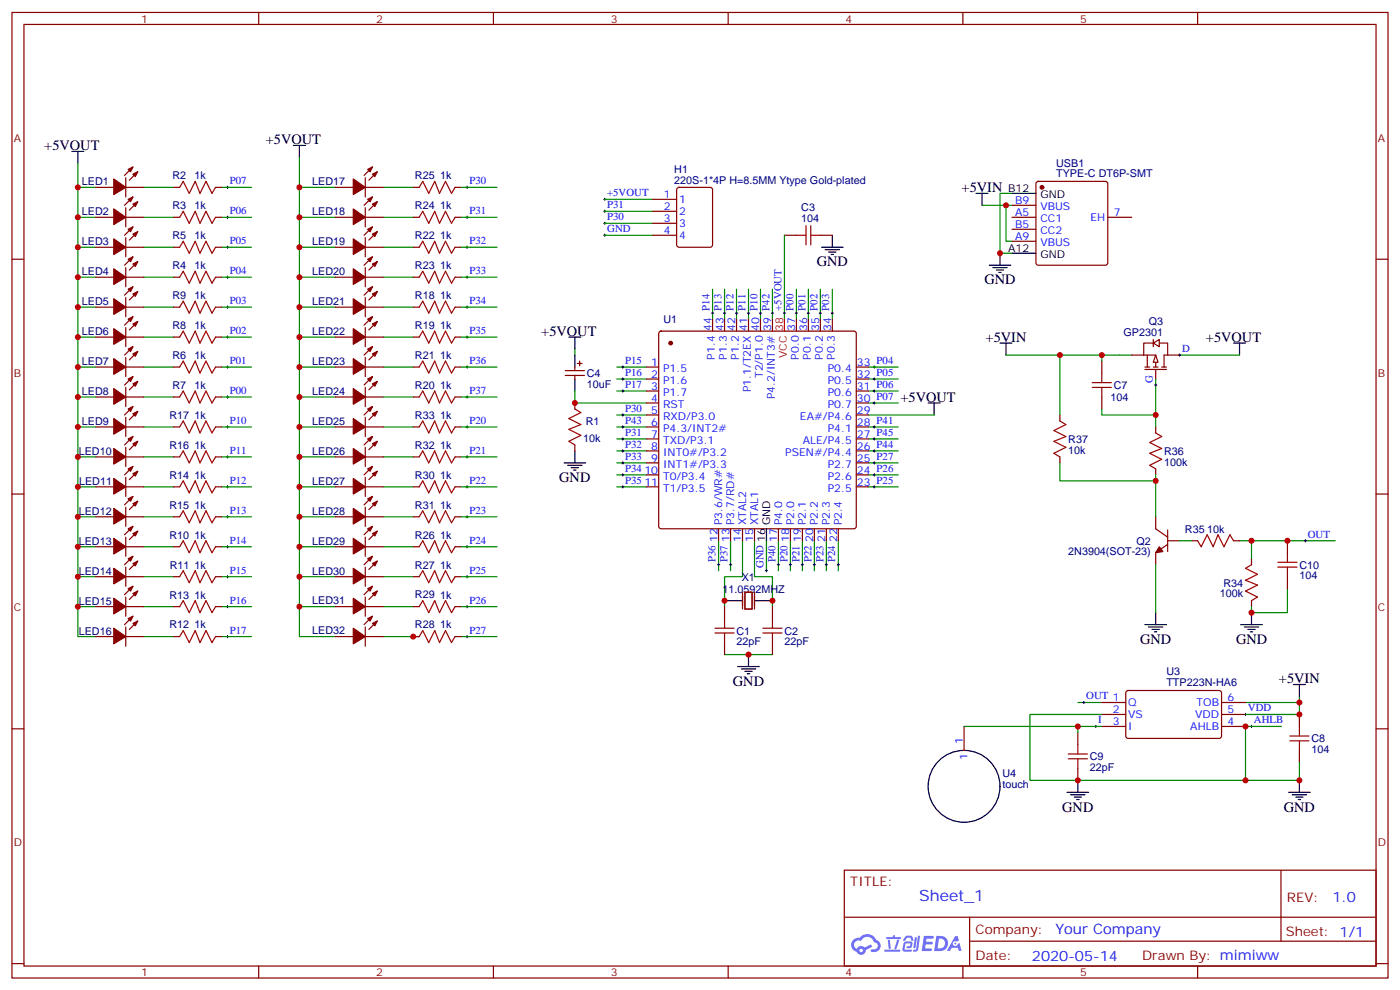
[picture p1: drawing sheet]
<svg xmlns="http://www.w3.org/2000/svg" width="412mm" height="292mm" viewBox="0 0 412 292" stroke-linecap="round" stroke-linejoin="round" font-family="sans-serif">
<g fill="none" stroke="#870000" stroke-width=".35">
<path d="M3.5 3.7h405.4v284.3h-405.4zM7.1 7.2h398.2v277.3h-398.2zM76.2 3.7v3.5M145.3 3.7v3.5M214.5 3.7v3.5M283.6 3.7v3.5M352.8 3.7v3.5M3.5 76.3h3.6M405.3 76.3h3.6M3.5 145.5h3.6M405.3 145.5h3.6M3.5 214.6h3.6"/>
<path d="M405.3 214.6h3.6M248.7 256.3h156.6v28.2h-156.6zM377.3 256.3v20.9M248.7 270.1h156.5M285.6 277.2h119.6M285.6 270.1v14.1M3.5 283.8h3.6M76.2 284.5v3.5M145.3 284.5v3.5M214.5 284.5v3.5M283.6 284.5v3.5M352.8 284.5v3.5"/>
<path d="M405.3 283.8h3.6"/>
</g>
<g fill="#5487ff">
<path d="M272.1 275.6h2.6l.3 .2-.1 .5-2 .1-.1 .9h1.6l.4 .4-.4 .4h-1.7l-.2 1.2h1.8l.3 .4-.2 .3-2.9 .1z"/>
<path d="M281.4 275.6h.7l.4 1.4-.7 .3a.74 .74 0 0 0-1.1 .3 .74 .74 0 0 0 .5 1 .74 .74 0 0 0 .9-.6l.5-.3 .7 2.3h-.9l-.2-.9h-1.9l-.5 .9h-.9z"/>
<path d="M269.5 276h.6l-.4 3a.31 .31 0 0 1-.3 .2 .31 .31 0 0 1-.3-.3z"/>
<path d="M270.4 275.6h.6l-.5 3.9a.89 .89 0 0 1-.7 .7 .89 .89 0 0 1-.9-.3l1-.4z"/>
<path d="M266.8 275.7l.6-.2 1.2 .1 .5 1.3-.6 .2-.4-1-1 .2a.95 .95 0 0 1-1 .8l-.1-.2z"/>
<path d="M266.4 277.4l1.8-.2a1.04 1.04 0 0 1 .6 1.1 1.04 1.04 0 0 1-.8 .9h-.7a.29 .29 0 0 1-.3-.3 .29 .29 0 0 1 .3-.3h.7l.2-.8-1.4 .1-.4 1.7 1.9 .1a.29 .29 0 0 1 .3 .3 .29 .29 0 0 1-.3 .2h-2l-.4-.3 .2-2z"/>
<path d="M260.5 279.7h4.4a.3 .3 0 0 1 .3 .3 .3 .3 0 0 1-.3 .2h-4.3z"/>
<path d="M264.3 276.7h.6l-.5 1.7a1.02 1.02 0 0 1-.7 1.1l-.2-.2z"/>
<path d="M261.5 276.8h.6l.3 2.4-.3 .3-.3-.2z"/>
<path d="M261.1 275.9h1.9l.2-.5h.5l-.1 .5h1.5a.29 .29 0 0 1 .3 .4 .29 .29 0 0 1-.3 .2h-3.9z"/>
<path d="M275.8 275.6l-.6 4.5h1.4a2.27 2.27 0 0 0 2.7-2.3 2.27 2.27 0 0 0-2.7-2.2zM276.6 276.4a1.5 1.5 0 0 1 1.8 1.5 1.5 1.5 0 0 1-1.9 1.4h-.3z"/>
<path d="M251.4 276.7a2.09 2.09 0 0 0 1 3.6 1.37 1.37 0 0 0 1.5 .9 1.37 1.37 0 0 0 1.1-1.4l2-1-.5-.7-1.8 .9a1.4 1.4 0 0 0-2.3 .4 1.32 1.32 0 0 1-.6-1.8 1.32 1.32 0 0 1 1.9-.5 2.02 2.02 0 0 1 2-1.2 2.02 2.02 0 0 1 1.8 1.6 1.09 1.09 0 0 1 1.1 1.4 1.09 1.09 0 0 1-1.6 .6 .41 .41 0 0 0-.5 .4 .41 .41 0 0 0 .4 .5 1.89 1.89 0 0 0 2.4-1.2 1.89 1.89 0 0 0-1.2-2.4 2.98 2.98 0 0 0-5-.7l-1 .2zM253.2 279.9a.52 .52 0 0 1 1 0 .52 .52 0 0 1-1 0z"/>
<circle cx="281.4" cy="277.9" r=".28"/>
</g>
<g fill="none" stroke="#008700" stroke-width=".35">
<path d="M298.1 56.9h-3.5v17.7h3.5M289.3 60.5h8.8M296.3 60.5v10.5h1.8M169.3 102.8v1.8M296.3 104.6h37.1M312.2 104.6v17.6M324.6 104.6v1.7M340.4 111.6v14.1M347.5 104.6h17.6M312.2 136.3v5.3h28.2v-1.8M324.6 120.4v1.8h15.8M340.4 141.6v10.6"/>
<path d="M347.5 159.2h3.5M365.1 159.2h28.2M368.7 159.2v5.3M340.4 166.3v14.1M379.2 173.4v7h-10.5v-1.8M317.5 206.9h7.1M366.9 206.9h1.8M382.8 205.1v1.8"/>
</g>
<path d="M177.8 58.7h.7M178.2 58.3v.8M384.2 159.2h.7M384.5 158.9v.7M366.5 210.4h.7M366.9 210v.7" fill="none" stroke="#000" stroke-width=".29"/>
<g fill="none" stroke="#000" stroke-width=".35">
<path d="M21.2 44.6h3.5M22.9 44.6v3.5M86.4 42.8h3.6M88.2 42.8v3.6M287.5 56.9h3.5M289.3 56.9v3.6M298.1 56.9h7.1M242 72.8h6.4M243.1 73.5h4.2M244.1 74.2h2.1M244.8 74.9h.7M245.2 69.3v3.5"/>
<path d="M291.4 78.1h6.3M292.5 78.8h4.2M293.5 79.5h2.1M294.6 74.6v3.5M298.1 74.6h7.1M167.6 99.3h3.5M169.3 99.3v3.5M294.2 80.2h.7M169.3 104.6v3.5M169.3 111.6v3.5M273.4 118.7h3.5M275.2 118.7v3.5"/>
<path d="M294.6 101h3.5M296.3 101v3.6M363.4 101h3.5M365.1 101v3.6M337.3 183.9h6.3M338.3 184.6h4.2M339.4 185.3h2.1M340.1 186.1h.7M340.4 180.4v3.5M365.5 183.9h6.3M366.5 184.6h4.3M367.6 185.3h2.1"/>
<path d="M368.3 186.1h.7M368.7 180.4v3.5M381 201.6h3.5M382.8 201.6v3.5"/>
</g>
<path d="M234.6 69.3h2.8M237.4 66.5v5.6M238.8 66.5v5.6M238.8 69.3h2.9M321.7 114.1h5.7M321.7 112.7h5.7M324.6 109.9v2.8M324.6 114.1v2.8M312.2 124l1.8 1-3.6 1.8 3.6 1.8-3.6 1.4 3.6 1.7-3.6 1.8 1.8 1M340.4 127.5l1.8 1.1-3.5 1.7 3.5 1.8-3.5 1.4 3.5 1.8-3.5 1.7 1.7 1.1M352.8 159.2l1 1.8 1.8-3.5 1.8 3.5 1.4-3.5 1.7 3.5 1.8-3.5 1.1 1.7M368.7 166.3l-1.8 1.1 3.5 1.7-3.5 1.8 3.5 1.4-3.5 1.8 3.5 1.7-1.7 1.1" fill="none" stroke="#a10000" stroke-width=".35"/>
<g fill="none" stroke="#870000" stroke-width=".35">
<path d="M305.4 53.6l.5-.2h19.7l.5 .2 .2 .5v23.3l-.2 .5-.5 .2h-19.7l-.5-.2-.2-.5v-23.3zM231.1 69.3h3.5M241.7 69.3h3.5M298.1 60.5h7.1M298.1 67.5h7.1M298.1 64h7.1M298.1 71h7.1M326.3 64h7.1M339.7 100v2.1M166.5 109.1h5.7M166.5 110.6h5.7M169.3 108.1v1"/>
<path d="M169.3 110.6v1M170 107h1.4M170.7 106.3v1.4M324.6 106.3v3.6M324.6 116.9v3.5M333.4 104.6h3.5M336.9 104.6h3.5v3.5M337.3 108.1h1.4M337.3 108.8h6.3M338 104.6v3.5M339.7 101l1.8-1v2.1zM339.7 101h-2.8v3.6"/>
<path d="M339.7 108.1h1.4M340.4 108.8v2.8M341.5 101h2.5v3.6h-1.1v3.5M342.2 108.1h1.4M344 104.6h3.5M312.2 122.2v1.8M312.2 134.5v1.8M340.4 125.7v1.8M340.4 138.1v1.7M340.4 152.2v3.5l3.6 2.5M344 159.2h3.5M344 156.1v6.3"/>
<path d="M351 159.2h1.8M363.4 159.2h1.7M344 160.3l-3.6 2.5v3.5M368.7 164.5v1.8M368.7 176.9v1.7"/>
</g>
<g fill="#870000" stroke="#870000" stroke-width=".35">
<path d="M341.5 161l1 1.4-2.1 .4z"/>
<circle cx="306.9" cy="55.2" r=".53"/>
</g>
<path d="M340.4 104.6l.7 2.1h-1.4z" fill="#fff" stroke="#870000" stroke-width=".35"/>
<g fill="none" stroke="#000" stroke-width=".29">
<path d="M66.7 55.2h.7M67 54.8v.7M137.2 55.2h.7M137.6 54.8v.7M66.7 72.8h.7M66.7 64h.7M67 63.6v.7M67 72.5v.7M137.2 72.8h.7M137.2 64h.7M137.6 63.6v.7M137.6 72.5v.7"/>
<path d="M177.8 65.8h.7M177.8 62.2h.7M177.8 69.3h.7M178.2 61.9v.7M178.2 65.4v.7M178.2 68.9v.7M66.7 99.3h.7M66.7 90.5h.7M66.7 81.6h.7M67 81.3v.7M67 90.1v.7M67 98.9v.7"/>
<path d="M137.2 99.3h.7M137.2 90.5h.7M137.2 81.6h.7M137.6 81.3v.7M137.6 90.1v.7M137.6 98.9v.7M209.5 92.2h.8M209.9 91.9v.7M213.1 92.2h.7M213.4 91.9v.7M216.6 92.2h.7M217 91.9v.7"/>
<path d="M220.1 92.2h.7M220.5 91.9v.7M223.7 92.2h.7M224 91.9v.7M227.2 92.2h.7M227.5 91.9v.7M230.7 92.2h.7M231.1 91.9v.7M234.2 92.2h.7M234.6 91.9v.7M237.8 92.2h.7M238.1 91.9v.7"/>
<path d="M241.3 92.2h.7M241.7 91.9v.7M244.8 92.2h.7M245.2 91.9v.7M66.7 116.9h.7M66.7 108.1h.7M67 107.7v.7M67 116.6v.7M137.2 116.9h.7M137.2 108.1h.7M137.6 107.7v.7M137.6 116.6v.7"/>
<path d="M183.1 108.1h.7M183.1 111.6h.7M183.1 115.1h.7M183.4 107.7v.7M183.4 111.3v.7M183.4 114.8v.7M257.2 108.1h.7M257.2 111.6h.7M257.2 115.1h.7M257.2 118.7h.7M257.5 107.7v.7M257.5 111.3v.7"/>
<path d="M257.5 114.8v.7M257.5 118.3v.7M340.1 113.4h.7M340.4 113v.7M347.1 104.6h.7M347.5 104.2v.7M66.7 134.5h.7M66.7 125.7h.7M67 125.4v.7M67 134.2v.7M137.2 134.5h.7M137.2 125.7h.7"/>
<path d="M137.6 125.4v.7M137.6 134.2v.7M183.1 125.7h.7M183.1 136.3h.7M183.1 139.8h.7M183.1 122.2h.7M183.1 129.3h.7M183.1 132.8h.7M183.4 121.8v.8M183.4 125.4v.7M183.4 128.9v.7M183.4 132.4v.7"/>
<path d="M183.4 136v.7M183.4 139.5v.7M257.2 125.7h.7M257.2 136.3h.7M257.2 139.8h.7M257.2 129.3h.7M257.2 132.8h.7M257.5 125.4v.7M257.5 128.9v.7M257.5 132.4v.7M257.5 136v.7M257.5 139.5v.7"/>
<path d="M66.7 152.2h.7M66.7 143.4h.7M67 143v.7M67 151.8v.7M137.2 152.2h.7M137.2 143.4h.7M137.6 143v.7M137.6 151.8v.7M183.1 143.4h.7M183.4 143v.7M257.2 143.4h.7M257.5 143v.7"/>
<path d="M66.7 178.6h.7M66.7 169.8h.7M66.7 161h.7M67 160.7v.7M67 169.5v.7M67 178.3v.7M137.2 178.6h.7M137.2 169.8h.7M137.2 161h.7M137.6 160.7v.7M137.6 169.5v.7M137.6 178.3v.7"/>
<path d="M211.3 166.3h.7M211.7 165.9v.8M214.8 166.3h.7M215.2 165.9v.8M225.4 168.1h.7M225.8 167.7v.7M229 166.3h.7M229.3 165.9v.8M232.5 166.3h.7M232.8 165.9v.8M236 166.3h.7M236.4 165.9v.8"/>
<path d="M239.5 166.3h.7M239.9 165.9v.8M243.1 166.3h.7M243.4 165.9v.8M246.6 166.3h.7M246.9 165.9v.8M66.7 187.5h.7M67 187.1v.7M137.2 187.5h.7M137.6 187.1v.7M318.9 206.9h.7M319.3 206.5v.7"/>
<path d="M322.4 213.9h.7M322.8 213.6v.7M368.3 213.9h.7M368.7 213.6v.7"/>
</g>
<g fill="none" stroke="#000" stroke-width=".35">
<path d="M166.2 136.3h6.3M167.2 137h4.2M168.3 137.7h2.1M169 138.4h.7M169.3 132.8v3.5M225.8 155.7v3.5M213.4 176.9h5.3M222.2 176.9h5.3M217.3 196.3h6.4M218.4 197h4.2M219.4 197.7h2.1M220.1 198.4h.7"/>
<path d="M220.5 192.8v3.5M314.3 233.3h6.4M315.4 234h4.2M316.4 234.7h2.2M317.1 235.4h.8M317.5 229.8v3.5M379.6 233.3h6.3M380.6 234h4.3M381.7 234.7h2.1M382.4 235.4h.7M382.8 229.8v3.5"/>
<circle cx="284" cy="231.6" r="10.6"/>
</g>
<g fill="none" stroke="#870000" stroke-width=".35">
<path d="M28.2 55.2h5.3M37 55.2h5.3M37 52.4v5.6M39.2 58l-2.5 2.5M39.2 49.2l-2.5 2.4M40.6 59.4l-2.5 2.5M40.6 50.6l-2.5 2.5M51.2 55.2h1.7M63.5 55.2h1.8M98.8 55.2h5.3M107.6 52.4v5.6M107.6 55.2h5.3"/>
<path d="M109.7 58l-2.5 2.5M109.7 49.2l-2.5 2.4M111.1 59.4l-2.4 2.5M111.1 50.6l-2.4 2.5M121.7 55.2h1.8M134.1 55.2h1.7M192.3 58.7h7M199.6 55.4l.4-.2h9.2l.6 .4 .1 16.5-.5 .7h-9.4l-.6-.4-.1-16.5zM28.2 72.8h5.3M28.2 64h5.3M37 72.8h5.3M37 64h5.3"/>
<path d="M37 61.2v5.6M37 70v5.6M37 78.8v5.7M39.2 75.6l-2.5 2.5M39.2 66.8l-2.5 2.5M40.6 77l-2.5 2.5M40.6 68.2l-2.5 2.5M51.2 72.8h1.7M51.2 64h1.7M63.5 72.8h1.8M63.5 64h1.8M98.8 72.8h5.3"/>
<path d="M98.8 64h5.3M107.6 61.2v5.6M107.6 70v5.6M107.6 78.8v5.7M107.6 72.8h5.3M107.6 64h5.3M109.7 75.6l-2.5 2.5M109.7 66.8l-2.5 2.5M111.1 77l-2.4 2.5M111.1 68.2l-2.4 2.5M121.7 72.8h1.8M121.7 64h1.8"/>
<path d="M134.1 72.8h1.7M134.1 64h1.7M192.3 62.2h7M192.3 65.8h7M192.3 69.3h7M28.2 99.3h5.3M28.2 90.5h5.3M28.2 81.6h5.3M37 99.3h5.3M37 90.5h5.3M37 81.6h5.3M37 87.6v5.7"/>
<path d="M37 96.4v5.7M39.2 93.3l-2.5 2.4M39.2 84.5l-2.5 2.4M40.6 94.7l-2.5 2.5M40.6 85.9l-2.5 2.4M51.2 99.3h1.7M51.2 90.5h1.7M51.2 81.6h1.7M63.5 99.3h1.8M63.5 90.5h1.8M63.5 81.6h1.8M98.8 99.3h5.3"/>
<path d="M98.8 90.5h5.3M98.8 81.6h5.3M107.6 87.6v5.7M107.6 96.4v5.7M107.6 99.3h5.3M107.6 90.5h5.3M107.6 81.6h5.3M109.7 93.3l-2.5 2.4M109.7 84.5l-2.5 2.4M111.1 94.7l-2.4 2.5M111.1 85.9l-2.4 2.4M121.7 99.3h1.8"/>
<path d="M121.7 90.5h1.8M121.7 81.6h1.8M134.1 99.3h1.7M134.1 90.5h1.7M134.1 81.6h1.7M194.3 97.7l.4-.2h56.8l.5 .2 .2 .5v56.8l-.2 .5-.5 .2h-56.8l-.5-.2-.2-.5v-56.8zM209.9 94v3.5M213.4 94v3.5M217 94v3.5M220.5 94v3.5M224 94v3.5M227.5 94v3.5"/>
<path d="M234.6 94v3.5M238.1 94v3.5M241.7 94v3.5M245.2 94v3.5M28.2 116.9h5.3M28.2 108.1h5.3M37 116.9h5.3M37 108.1h5.3M37 105.3v5.6M37 114.1v5.6M39.2 119.7l-2.5 2.5M39.2 110.9l-2.5 2.5"/>
<path d="M39.2 102.1l-2.5 2.5M40.6 112.3l-2.5 2.5M40.6 103.5l-2.5 2.5M51.2 116.9h1.7M51.2 108.1h1.7M63.5 116.9h1.8M63.5 108.1h1.8M98.8 116.9h5.3M98.8 108.1h5.3M107.6 105.3v5.6M107.6 114.1v5.6M107.6 116.9h5.3"/>
<path d="M107.6 108.1h5.3M109.7 119.7l-2.5 2.5M109.7 110.9l-2.5 2.5M109.7 102.1l-2.5 2.5M111.1 112.3l-2.4 2.5M111.1 103.5l-2.4 2.5M121.7 116.9h1.8M121.7 108.1h1.8M134.1 116.9h1.7M134.1 108.1h1.7M169.3 118.7v1.7M190.5 108.1h3.5"/>
<path d="M190.5 111.6h3.5M190.5 115.1h3.5M190.5 118.7h3.5M252.2 108.1h3.6M252.2 111.6h3.6M252.2 115.1h3.6M252.2 118.7h3.6M28.2 134.5h5.3M28.2 125.7h5.3M37 134.5h5.3M37 125.7h5.3M37 122.9v5.7"/>
<path d="M37 131.7v5.7M39.2 137.4l-2.5 2.4M39.2 128.6l-2.5 2.4M40.6 138.8l-2.5 2.5M40.6 121.1l-2.5 2.5M40.6 130l-2.5 2.4M51.2 134.5h1.7M51.2 125.7h1.7M63.5 134.5h1.8M63.5 125.7h1.8M98.8 134.5h5.3M98.8 125.7h5.3"/>
<path d="M107.6 122.9v5.7M107.6 131.7v5.7M107.6 134.5h5.3M107.6 125.7h5.3M109.7 137.4l-2.5 2.4M109.7 128.6l-2.5 2.4M111.1 138.8l-2.4 2.5M111.1 130l-2.4 2.4M111.1 121.1l-2.4 2.5M121.7 134.5h1.8M121.7 125.7h1.8M134.1 134.5h1.7"/>
<path d="M134.1 125.7h1.7M169.3 131v1.8M190.5 125.7h3.5M190.5 122.2h3.5M190.5 129.3h3.5M190.5 132.8h3.5M190.5 136.3h3.5M190.5 139.8h3.5M252.2 125.7h3.6M252.2 122.2h3.6M252.2 129.3h3.6M252.2 132.8h3.6"/>
<path d="M252.2 136.3h3.6M252.2 139.8h3.6M28.2 152.2h5.3M28.2 143.4h5.3M37 152.2h5.3M37 143.4h5.3M37 140.5v5.7M37 149.4v5.6M37 158.2v5.6M39.2 155l-2.5 2.5M39.2 146.2l-2.5 2.5M40.6 147.6l-2.5 2.5"/>
<path d="M40.6 156.4l-2.5 2.5M51.2 152.2h1.7M51.2 143.4h1.7M63.5 152.2h1.8M63.5 143.4h1.8M98.8 152.2h5.3M98.8 143.4h5.3M107.6 140.5v5.7M107.6 149.4v5.6M107.6 158.2v5.6M107.6 152.2h5.3M107.6 143.4h5.3"/>
<path d="M109.7 155l-2.5 2.5M109.7 146.2l-2.5 2.5M111.1 156.4l-2.4 2.5M111.1 147.6l-2.4 2.5M121.7 152.2h1.8M121.7 143.4h1.8M134.1 152.2h1.7M134.1 143.4h1.7M190.5 143.4h3.5M211.7 155.7v3.5M215.2 155.7v3.5M218.7 155.7v3.5"/>
<path d="M222.2 155.7v3.5M229.3 155.7v3.5M232.8 155.7v3.5M236.4 155.7v3.5M239.9 155.7v3.5M243.4 155.7v3.5M246.9 155.7v3.5M252.2 143.4h3.6M379.2 159.2v3.6M28.2 178.6h5.3M28.2 169.8h5.3M28.2 161h5.3"/>
<path d="M37 178.6h5.3M37 169.8h5.3M37 161h5.3M37 167v5.6M37 175.8v5.7M39.2 172.6l-2.5 2.5M39.2 163.8l-2.5 2.5M40.6 174.1l-2.5 2.4M40.6 165.2l-2.5 2.5M51.2 178.6h1.7M51.2 169.8h1.7M51.2 161h1.7"/>
<path d="M63.5 178.6h1.8M63.5 169.8h1.8M63.5 161h1.8M98.8 178.6h5.3M98.8 169.8h5.3M98.8 161h5.3M107.6 167v5.6M107.6 175.8v5.7M107.6 178.6h5.3M107.6 169.8h5.3M107.6 161h5.3M109.7 172.6l-2.5 2.5"/>
<path d="M109.7 163.8l-2.5 2.5M111.1 174.1l-2.4 2.4M111.1 165.2l-2.4 2.5M121.7 178.6h1.8M121.7 169.8h1.8M121.7 161h1.8M134.1 178.6h1.7M134.1 169.8h1.7M134.1 161h1.7M213.4 178.6v3.6M227.5 178.6v3.6M379.2 169.8v3.6"/>
<path d="M28.2 187.5h5.3M37 187.5h5.3M37 184.6v5.7M39.2 181.5l-2.5 2.4M40.6 182.9l-2.5 2.4M51.2 187.5h1.7M63.5 187.5h1.8M98.8 187.5h5.3M107.6 187.5h5.3M107.6 184.6v5.7M109.7 181.5l-2.5 2.4M111.1 182.9l-2.4 2.4"/>
<path d="M121.7 187.5h1.8M134.1 187.5h1.7M213.4 189.2v3.6M227.5 189.2v3.6M284 213.9v7.1M317.5 215.7v3.5M324.6 210.4h7M324.6 213.9h7M324.6 206.9h7M331.8 203.5l.5-.2 27.1 .1 .4 .6v13l-.7 .5-27.1-.1-.4-.7v-12.7zM359.8 210.4h7.1M359.8 213.9h7.1"/>
<path d="M359.8 206.9h7.1M382.8 210.4v3.5M317.5 226.3v3.5M382.8 221v3.5"/>
</g>
<g fill="none" stroke="#008700" stroke-width=".35">
<path d="M22.9 55.2h5.3M22.9 48.1v139.4h5.3M42.3 55.2h8.9M65.3 55.2h8.8M88.2 46.4v141.1h10.6M88.2 55.2h10.6M112.9 55.2h8.8M135.8 55.2h10.6M178.2 58.7h14.1M22.9 72.8h5.3M22.9 64h5.3M42.3 72.8h8.9"/>
<path d="M42.3 64h8.9M65.3 72.8h8.8M65.3 64h8.8M88.2 72.8h10.6M88.2 64h10.6M112.9 72.8h8.8M112.9 64h8.8M135.8 72.8h10.6M135.8 64h10.6M178.2 69.3h14.1M178.2 65.8h14.1M178.2 62.2h14.1"/>
<path d="M231.1 69.3v24.7M22.9 99.3h5.3M22.9 90.5h5.3M22.9 81.6h5.3M42.3 99.3h8.9M42.3 90.5h8.9M42.3 81.6h8.9M65.3 99.3h8.8M65.3 90.5h8.8M65.3 81.6h8.8M88.2 99.3h10.6M88.2 90.5h10.6"/>
<path d="M88.2 81.6h10.6M112.9 99.3h8.8M112.9 90.5h8.8M112.9 81.6h8.8M135.8 99.3h10.6M135.8 90.5h10.6M135.8 81.6h10.6M209.9 85.2v8.8M213.4 85.2v8.8M217 85.2v8.8M220.5 85.2v8.8M224 85.2v8.8"/>
<path d="M227.5 85.2v8.8M234.6 85.2v8.8M238.1 85.2v8.8M241.7 85.2v8.8M245.2 85.2v8.8M22.9 116.9h5.3M22.9 108.1h5.3M42.3 116.9h8.9M42.3 108.1h8.9M65.3 116.9h8.8M65.3 108.1h8.8M88.2 116.9h10.6"/>
<path d="M88.2 108.1h10.6M112.9 116.9h8.8M112.9 108.1h8.8M135.8 116.9h10.6M135.8 108.1h10.6M169.3 115.1v3.6h21.2M181.7 108.1h8.8M181.7 115.1h8.8M181.7 111.6h8.8M255.8 108.1h8.8M255.8 118.7h8.8M255.8 115.1h8.8"/>
<path d="M255.8 111.6h8.8M22.9 134.5h5.3M22.9 125.7h5.3M42.3 134.5h8.9M42.3 125.7h8.9M65.3 134.5h8.8M65.3 125.7h8.8M88.2 134.5h10.6M88.2 125.7h10.6M112.9 134.5h8.8M112.9 125.7h8.8M135.8 134.5h10.6"/>
<path d="M135.8 125.7h10.6M181.7 125.7h8.8M181.7 139.8h8.8M181.7 136.3h8.8M181.7 132.8h8.8M181.7 129.3h8.8M181.7 122.2h8.8M255.8 125.7h8.8M255.8 139.8h8.8M255.8 136.3h8.8M255.8 132.8h8.8M255.8 129.3h8.8"/>
<path d="M255.8 122.2h19.4M22.9 152.2h5.3M22.9 143.4h5.3M42.3 152.2h8.9M42.3 143.4h8.9M65.3 152.2h8.8M65.3 143.4h8.8M88.2 152.2h10.6M88.2 143.4h10.6M112.9 152.2h8.8M112.9 143.4h8.8M135.8 152.2h10.6"/>
<path d="M135.8 143.4h10.6M181.7 143.4h8.8M211.7 159.2v8.9M215.2 159.2v8.9M218.7 159.2v10.6h-5.3v8.8M222.2 159.2v10.6h5.3v8.8M225.8 159.2v8.9M229.3 159.2v8.9M232.8 159.2v8.9M236.4 159.2v8.9M239.9 159.2v8.9M243.4 159.2v8.9"/>
<path d="M246.9 159.2v8.9M255.8 143.4h8.8M22.9 178.6h5.3M22.9 169.8h5.3M22.9 161h5.3M42.3 178.6h8.9M42.3 169.8h8.9M42.3 161h8.9M65.3 178.6h8.8M65.3 169.8h8.8M65.3 161h8.8M88.2 178.6h10.6"/>
<path d="M88.2 169.8h10.6M88.2 161h10.6M112.9 169.8h8.8M112.9 178.6h8.8M112.9 161h8.8M135.8 178.6h10.6M135.8 169.8h10.6M135.8 161h10.6M42.3 187.5h8.9M65.3 187.5h8.8M112.9 187.5h10.6M135.8 187.5h10.6"/>
<path d="M213.4 192.8h14.1M284 213.9h33.5M324.6 213.9h-7.1v1.8M324.6 210.4h-21.2v19.4h79.4v-5.3M368.7 206.9h14.1v3.5h-15.9M377.5 213.9h-10.6v15.9"/>
</g>
<g fill="none" stroke="#a10000" stroke-width=".35">
<path d="M52.9 55.2l1.1-1.8 1.7 3.5 1.8-3.5 1.4 3.5 1.8-3.5 1.7 3.5 1.1-1.7M123.5 55.2l1-1.8 1.8 3.5 1.8-3.5 1.4 3.5 1.7-3.5 1.8 3.5 1.1-1.7M52.9 72.8l1.1-1.8 1.7 3.6 1.8-3.6 1.4 3.6 1.8-3.6 1.7 3.6 1.1-1.8M52.9 64l1.1-1.8 1.7 3.6 1.8-3.6 1.4 3.6 1.8-3.6 1.7 3.6 1.1-1.8M123.5 72.8l1-1.8 1.8 3.6 1.8-3.6 1.4 3.6 1.7-3.6 1.8 3.6 1.1-1.8M123.5 64l1-1.8 1.8 3.6 1.8-3.6 1.4 3.6 1.7-3.6 1.8 3.6 1.1-1.8M52.9 90.5l1.1-1.8 1.7 3.5 1.8-3.5 1.4 3.5 1.8-3.5 1.7 3.5 1.1-1.7M52.9 81.6l1.1-1.7 1.7 3.5 1.8-3.5 1.4 3.5 1.8-3.5 1.7 3.5 1.1-1.8M52.9 99.3l1.1-1.8 1.7 3.5 1.8-3.5 1.4 3.5 1.8-3.5 1.7 3.5 1.1-1.7M123.5 81.6l1-1.7 1.8 3.5 1.8-3.5 1.4 3.5 1.7-3.5 1.8 3.5 1.1-1.8M123.5 99.3l1-1.8 1.8 3.5 1.8-3.5 1.4 3.5 1.7-3.5 1.8 3.5 1.1-1.7M123.5 90.5l1-1.8 1.8 3.5 1.8-3.5 1.4 3.5 1.7-3.5 1.8 3.5 1.1-1.7"/>
<path d="M52.9 108.1l1.1-1.8 1.7 3.6 1.8-3.6 1.4 3.6 1.8-3.6 1.7 3.6 1.1-1.8M52.9 116.9l1.1-1.8 1.7 3.6 1.8-3.6 1.4 3.6 1.8-3.6 1.7 3.6 1.1-1.8M123.5 116.9l1-1.8 1.8 3.6 1.8-3.6 1.4 3.6 1.7-3.6 1.8 3.6 1.1-1.8M123.5 108.1l1-1.8 1.8 3.6 1.8-3.6 1.4 3.6 1.7-3.6 1.8 3.6 1.1-1.8M52.9 125.7l1.1-1.7 1.7 3.5 1.8-3.5 1.4 3.5 1.8-3.5 1.7 3.5 1.1-1.8M52.9 134.5l1.1-1.7 1.7 3.5 1.8-3.5 1.4 3.5 1.8-3.5 1.7 3.5 1.1-1.8M123.5 125.7l1-1.7 1.8 3.5 1.8-3.5 1.4 3.5 1.7-3.5 1.8 3.5 1.1-1.8M123.5 134.5l1-1.7 1.8 3.5 1.8-3.5 1.4 3.5 1.7-3.5 1.8 3.5 1.1-1.8M169.3 120.4l1.8 1.1-3.5 1.8 3.5 1.7-3.5 1.4 3.5 1.8-3.5 1.8 1.7 1M52.9 143.4l1.1-1.8 1.7 3.5 1.8-3.5 1.4 3.5 1.8-3.5 1.7 3.5 1.1-1.7M52.9 152.2l1.1-1.8 1.7 3.6 1.8-3.6 1.4 3.6 1.8-3.6 1.7 3.6 1.1-1.8M123.5 143.4l1-1.8 1.8 3.5 1.8-3.5 1.4 3.5 1.7-3.5 1.8 3.5 1.1-1.7"/>
<path d="M123.5 152.2l1-1.8 1.8 3.6 1.8-3.6 1.4 3.6 1.7-3.6 1.8 3.6 1.1-1.8M52.9 169.8l1.1-1.7 1.7 3.5 1.8-3.5 1.4 3.5 1.8-3.5 1.7 3.5 1.1-1.8M52.9 161l1.1-1.8 1.7 3.6 1.8-3.6 1.4 3.6 1.8-3.6 1.7 3.6 1.1-1.8M52.9 178.6l1.1-1.7 1.7 3.5 1.8-3.5 1.4 3.5 1.8-3.5 1.7 3.5 1.1-1.8M123.5 169.8l1-1.7 1.8 3.5 1.8-3.5 1.4 3.5 1.7-3.5 1.8 3.5 1.1-1.8M123.5 161l1-1.8 1.8 3.6 1.8-3.6 1.4 3.6 1.7-3.6 1.8 3.6 1.1-1.8M123.5 178.6l1-1.7 1.8 3.5 1.8-3.5 1.4 3.5 1.7-3.5 1.8 3.5 1.1-1.8M376.4 167h5.7M376.4 165.6h5.7M379.2 162.8v2.8M379.2 167v2.8M52.9 187.5l1.1-1.8 1.7 3.5 1.8-3.5 1.4 3.5 1.8-3.5 1.7 3.5 1.1-1.7"/>
<path d="M123.5 187.5l1-1.8 1.8 3.5 1.8-3.5 1.4 3.5 1.7-3.5 1.8 3.5 1.1-1.7M210.6 186.4h5.7M210.6 185h5.7M213.4 182.2v2.8M213.4 186.4v2.8M224.7 186.4h5.7M224.7 185h5.7M227.5 182.2v2.8M227.5 186.4v2.8M317.5 219.2v2.8M379.9 218.2h5.7M379.9 216.7h5.7"/>
<path d="M382.8 213.9v2.8M382.8 218.2v2.8M314.7 223.4h5.6M314.7 222h5.6M317.5 223.4v2.9"/>
</g>
<g fill="#870000" stroke="#870000" stroke-width=".35">
<path d="M109.7 183.6l1.4-.7-.7 1.4z"/>
<path d="M108.3 182.2l1.4-.7-.7 1.4z"/>
<path d="M104.1 185l3.5 2.5-3.5 2.1z"/>
<path d="M109.7 174.8l1.4-.7-.7 1.4z"/>
<path d="M108.3 173.4l1.4-.8-.7 1.5z"/>
<path d="M104.1 176.2l3.5 2.4-3.5 2.2z"/>
<path d="M109.7 165.9l1.4-.7-.7 1.5z"/>
<path d="M108.3 164.5l1.4-.7-.7 1.4z"/>
<path d="M104.1 167.4l3.5 2.4-3.5 2.1z"/>
<path d="M109.7 157.1l1.4-.7-.7 1.4z"/>
<path d="M108.3 155.7l1.4-.7-.7 1.4z"/>
<path d="M104.1 158.5l3.5 2.5-3.5 2.1z"/>
<path d="M109.7 148.3l1.4-.7-.7 1.4z"/>
<path d="M108.3 146.9l1.4-.7-.7 1.4z"/>
<path d="M104.1 149.7l3.5 2.5-3.5 2.1z"/>
<path d="M109.7 139.5l1.4-.7-.7 1.4z"/>
<path d="M108.3 138.1l1.4-.7-.7 1.4z"/>
<path d="M104.1 140.9l3.5 2.5-3.5 2.1z"/>
<path d="M109.7 130.7l1.4-.7-.7 1.4z"/>
<path d="M108.3 129.3l1.4-.7-.7 1.4z"/>
<path d="M104.1 132.1l3.5 2.4-3.5 2.2z"/>
<path d="M109.7 121.8l1.4-.7-.7 1.5z"/>
<path d="M108.3 120.4l1.4-.7-.7 1.4z"/>
<path d="M104.1 123.3l3.5 2.4-3.5 2.1z"/>
<path d="M109.7 113l1.4-.7-.7 1.4z"/>
<path d="M108.3 111.6l1.4-.7-.7 1.4z"/>
<path d="M104.1 114.4l3.5 2.5-3.5 2.1z"/>
<path d="M109.7 104.2l1.4-.7-.7 1.4z"/>
<path d="M108.3 102.8l1.4-.7-.7 1.4z"/>
<path d="M104.1 105.6l3.5 2.5-3.5 2.1z"/>
<path d="M109.7 95.4l1.4-.7-.7 1.4z"/>
<path d="M108.3 94l1.4-.7-.7 1.4z"/>
<path d="M104.1 96.8l3.5 2.5-3.5 2.1z"/>
<path d="M109.7 86.6l1.4-.7-.7 1.4z"/>
<path d="M108.3 85.2l1.4-.7-.7 1.4z"/>
<path d="M104.1 88l3.5 2.5-3.5 2.1z"/>
<path d="M109.7 77.8l1.4-.8-.7 1.5z"/>
<path d="M108.3 76.3l1.4-.7-.7 1.4z"/>
<path d="M104.1 79.2l3.5 2.4-3.5 2.1z"/>
<path d="M109.7 68.9l1.4-.7-.7 1.4z"/>
<path d="M108.3 67.5l1.4-.7-.7 1.4z"/>
<path d="M104.1 70.3l3.5 2.5-3.5 2.1z"/>
<path d="M109.7 60.1l1.4-.7-.7 1.4z"/>
<path d="M108.3 58.7l1.4-.7-.7 1.4z"/>
<path d="M104.1 61.5l3.5 2.5-3.5 2.1z"/>
<path d="M109.7 51.3l1.4-.7-.7 1.4z"/>
<path d="M108.3 49.9l1.4-.7-.7 1.4z"/>
<path d="M104.1 52.7l3.5 2.5-3.5 2.1z"/>
<path d="M39.2 183.6l1.4-.7-.7 1.4z"/>
<path d="M37.7 182.2l1.5-.7-.7 1.4z"/>
<path d="M33.5 185l3.5 2.5-3.5 2.1z"/>
<path d="M39.2 174.8l1.4-.7-.7 1.4z"/>
<path d="M37.7 173.4l1.5-.8-.7 1.5z"/>
<path d="M33.5 176.2l3.5 2.4-3.5 2.2z"/>
<path d="M39.2 165.9l1.4-.7-.7 1.5z"/>
<path d="M37.7 164.5l1.5-.7-.7 1.4z"/>
<path d="M33.5 167.4l3.5 2.4-3.5 2.1z"/>
<path d="M39.2 157.1l1.4-.7-.7 1.4z"/>
<path d="M37.7 155.7l1.5-.7-.7 1.4z"/>
<path d="M33.5 158.5l3.5 2.5-3.5 2.1z"/>
<path d="M39.2 148.3l1.4-.7-.7 1.4z"/>
<path d="M37.7 146.9l1.5-.7-.7 1.4z"/>
<path d="M33.5 149.7l3.5 2.5-3.5 2.1z"/>
<path d="M39.2 139.5l1.4-.7-.7 1.4z"/>
<path d="M37.7 138.1l1.5-.7-.7 1.4z"/>
<path d="M33.5 140.9l3.5 2.5-3.5 2.1z"/>
<path d="M39.2 130.7l1.4-.7-.7 1.4z"/>
<path d="M37.7 129.3l1.5-.7-.7 1.4z"/>
<path d="M33.5 132.1l3.5 2.4-3.5 2.2z"/>
<path d="M39.2 121.8l1.4-.7-.7 1.5z"/>
<path d="M37.7 120.4l1.5-.7-.7 1.4z"/>
<path d="M33.5 123.3l3.5 2.4-3.5 2.1z"/>
<path d="M39.2 113l1.4-.7-.7 1.4z"/>
<path d="M37.7 111.6l1.5-.7-.7 1.4z"/>
<path d="M33.5 114.4l3.5 2.5-3.5 2.1z"/>
<path d="M39.2 104.2l1.4-.7-.7 1.4z"/>
<path d="M37.7 102.8l1.5-.7-.7 1.4z"/>
<path d="M33.5 105.6l3.5 2.5-3.5 2.1z"/>
<path d="M39.2 95.4l1.4-.7-.7 1.4z"/>
<path d="M37.7 94l1.5-.7-.7 1.4z"/>
<path d="M33.5 96.8l3.5 2.5-3.5 2.1z"/>
<path d="M39.2 86.6l1.4-.7-.7 1.4z"/>
<path d="M37.7 85.2l1.5-.7-.7 1.4z"/>
<path d="M33.5 88l3.5 2.5-3.5 2.1z"/>
<path d="M39.2 77.8l1.4-.8-.7 1.5z"/>
<path d="M37.7 76.3l1.5-.7-.7 1.4z"/>
<path d="M33.5 79.2l3.5 2.4-3.5 2.1z"/>
<path d="M39.2 68.9l1.4-.7-.7 1.4z"/>
<path d="M37.7 67.5l1.5-.7-.7 1.4z"/>
<path d="M33.5 70.3l3.5 2.5-3.5 2.1z"/>
<path d="M39.2 60.1l1.4-.7-.7 1.4z"/>
<path d="M37.7 58.7l1.5-.7-.7 1.4z"/>
<path d="M33.5 61.5l3.5 2.5-3.5 2.1z"/>
<path d="M39.2 51.3l1.4-.7-.7 1.4z"/>
<path d="M37.7 49.9l1.5-.7-.7 1.4z"/>
<path d="M33.5 52.7l3.5 2.5-3.5 2.1z"/>
<circle cx="197.6" cy="101" r=".53"/>
</g>
<path d="M218.7 174.4v5M219.4 174.4h2.1v5h-2.1zM222.2 174.4v5" fill="none" stroke="#871200" stroke-width=".35"/>
<path d="M231.1 94v3.5" fill="none" stroke="#f00" stroke-width=".35"/>
<g fill="#c00">
<circle cx="382.8" cy="210.4" r=".88"/>
<circle cx="368.7" cy="180.4" r=".88"/>
<circle cx="317.5" cy="213.9" r=".88"/>
<circle cx="317.5" cy="229.8" r=".88"/>
<circle cx="382.8" cy="229.8" r=".88"/>
<circle cx="340.4" cy="141.6" r=".88"/>
<circle cx="312.2" cy="104.6" r=".88"/>
<circle cx="324.6" cy="104.6" r=".88"/>
<circle cx="340.4" cy="122.2" r=".88"/>
<circle cx="366.9" cy="229.8" r=".88"/>
<circle cx="366.9" cy="213.9" r=".88"/>
<circle cx="88.2" cy="55.2" r=".88"/>
<circle cx="88.2" cy="64" r=".88"/>
<circle cx="88.2" cy="72.8" r=".88"/>
<circle cx="88.2" cy="81.6" r=".88"/>
<circle cx="88.2" cy="90.5" r=".88"/>
<circle cx="88.2" cy="99.3" r=".88"/>
<circle cx="88.2" cy="108.1" r=".88"/>
<circle cx="88.2" cy="116.9" r=".88"/>
<circle cx="88.2" cy="125.7" r=".88"/>
<circle cx="88.2" cy="134.5" r=".88"/>
<circle cx="88.2" cy="143.4" r=".88"/>
<circle cx="88.2" cy="152.2" r=".88"/>
<circle cx="88.2" cy="161" r=".88"/>
<circle cx="88.2" cy="169.8" r=".88"/>
<circle cx="88.2" cy="178.6" r=".88"/>
<circle cx="121.7" cy="187.5" r=".88"/>
<circle cx="22.9" cy="55.2" r=".88"/>
<circle cx="22.9" cy="64" r=".88"/>
<circle cx="22.9" cy="72.8" r=".88"/>
<circle cx="22.9" cy="81.6" r=".88"/>
<circle cx="22.9" cy="90.5" r=".88"/>
<circle cx="22.9" cy="99.3" r=".88"/>
<circle cx="22.9" cy="108.1" r=".88"/>
<circle cx="22.9" cy="116.9" r=".88"/>
<circle cx="22.9" cy="125.7" r=".88"/>
<circle cx="22.9" cy="134.5" r=".88"/>
<circle cx="22.9" cy="143.4" r=".88"/>
<circle cx="22.9" cy="152.2" r=".88"/>
<circle cx="22.9" cy="161" r=".88"/>
<circle cx="22.9" cy="169.8" r=".88"/>
<circle cx="22.9" cy="178.6" r=".88"/>
<circle cx="213.4" cy="176.9" r=".88"/>
<circle cx="220.5" cy="192.8" r=".88"/>
<circle cx="227.5" cy="176.9" r=".88"/>
<circle cx="296.3" cy="60.5" r=".88"/>
<circle cx="382.8" cy="206.9" r=".88"/>
<circle cx="294.6" cy="74.6" r=".88"/>
<circle cx="169.3" cy="118.7" r=".88"/>
<circle cx="379.2" cy="159.2" r=".88"/>
<circle cx="368.7" cy="159.2" r=".88"/>
</g>
<text font-size="4.6" fill="#00f" x="270.8" y="265.3">Sheet_1</text>
<g font-size="4.2">
<text x="13" y="44.3">+5VOUT</text>
<text x="78.3" y="42.5">+5VOUT</text>
<text x="283.3" y="56.6">+5VIN</text>
<text x="240.6" y="78.5">GND</text>
<text x="290" y="83.7">GND</text>
<text x="159.4" y="98.9">+5VOUT</text>
<text x="290.3" y="100.7">+5VIN</text>
<text x="355.2" y="100.7">+5VOUT</text>
<text x="265.3" y="118.3">+5VOUT</text>
<text x="164.7" y="142">GND</text>
<text x="335.8" y="189.6">GND</text>
<text x="364.1" y="189.6">GND</text>
<text x="215.9" y="201.9">GND</text>
<text x="376.7" y="201.3">+5VIN</text>
<text x="312.9" y="239">GND</text>
<text x="378.2" y="239">GND</text>
</g>
<g font-size="4.2" fill="#00f">
<text x="392.5" y="265.5">1.0</text>
<text x="310.9" y="275.1">Your Company</text>
<text x="304" y="282.9">2020-05-14</text>
</g>
<g font-size="3.9" fill="#800">
<text x="250.5" y="260.8">TITLE:</text>
<text x="379.1" y="265.5">REV:</text>
<text x="287.4" y="275">Company:</text>
<text x="378.7" y="275.7">Sheet: 1/1</text>
<text x="287.4" y="282.7">Date:</text>
<text x="336.4" y="282.8">Drawn By: mimiww</text>
</g>
<g font-size="3.2" fill="#800">
<text x="41.6" y="6.7">1</text>
<text x="110.8" y="6.7">2</text>
<text x="179.9" y="6.7">3</text>
<text x="249.1" y="6.7">4</text>
<text x="318.2" y="6.7">5</text>
<text x="4.1" y="41.8">A</text>
<text x="405.9" y="41.8">A</text>
<text x="4.1" y="110.9">B</text>
<text x="405.9" y="110.9">B</text>
<text x="4.1" y="180.1">C</text>
<text x="405.9" y="180.1">C</text>
<text x="4.1" y="249.2">D</text>
<text x="405.9" y="249.2">D</text>
<text x="41.6" y="287.5">1</text>
<text x="110.8" y="287.5">2</text>
<text x="179.9" y="287.5">3</text>
<text x="249.1" y="287.5">4</text>
<text x="318.2" y="287.5">5</text>
</g>
<g font-size="3.2" fill="#000080">
<text x="50.8" y="52.8">R2</text>
<text x="57.3" y="52.8">1k</text>
<text x="122.2" y="52.8">R25</text>
<text x="129.6" y="52.8">1k</text>
<text x="198.6" y="50.9">H1</text>
<text x="311.1" y="52.2">TYPE-C DT6P-SMT</text>
<text x="311.1" y="49">USB1</text>
<text x="24.1" y="54.6">LED1</text>
<text x="92" y="54.6">LED17</text>
<text x="198.6" y="54">220S-1*4P H=8.5MM Ytype Gold-plated</text>
<text x="24.1" y="63.4">LED2</text>
<text x="50.8" y="61.6">R3</text>
<text x="57.3" y="61.6">1k</text>
<text x="92" y="63.4">LED18</text>
<text x="122.2" y="61.6">R24</text>
<text x="129.6" y="61.6">1k</text>
<text x="236" y="65.4">104</text>
<text x="236" y="62.2">C3</text>
<text x="50.8" y="70.4">R5</text>
<text x="57.3" y="70.4">1k</text>
<text x="122.2" y="70.4">R22</text>
<text x="129.6" y="70.4">1k</text>
<text x="24.1" y="72.2">LED3</text>
<text x="92" y="72.2">LED19</text>
<text x="24.1" y="81">LED4</text>
<text x="50.8" y="79.2">R4</text>
<text x="57.3" y="79.2">1k</text>
<text x="92" y="81">LED20</text>
<text x="122.2" y="79.2">R23</text>
<text x="129.6" y="79.2">1k</text>
<text x="24.1" y="89.8">LED5</text>
<text x="50.8" y="88.1">R9</text>
<text x="57.3" y="88.1">1k</text>
<text x="92" y="89.8">LED21</text>
<text x="122.2" y="88.1">R18</text>
<text x="129.6" y="88.1">1k</text>
<text x="195.5" y="95.1">U1</text>
<text x="338.4" y="95.8">Q3</text>
<text x="24.1" y="98.7">LED6</text>
<text x="50.8" y="96.9">R8</text>
<text x="57.3" y="96.9">1k</text>
<text x="92" y="98.6">LED22</text>
<text x="122.2" y="96.9">R19</text>
<text x="129.6" y="96.9">1k</text>
<text x="331" y="98.9">GP2301</text>
<text x="24.1" y="107.5">LED7</text>
<text x="50.8" y="105.7">R6</text>
<text x="57.3" y="105.7">1k</text>
<text x="92" y="107.5">LED23</text>
<text x="122.2" y="105.7">R21</text>
<text x="129.6" y="105.7">1k</text>
<text x="172.9" y="111">C4</text>
<text x="24.1" y="116.3">LED8</text>
<text x="50.8" y="114.5">R7</text>
<text x="57.3" y="114.5">1k</text>
<text x="92" y="116.3">LED24</text>
<text x="122.2" y="114.5">R20</text>
<text x="129.6" y="114.5">1k</text>
<text x="172.9" y="114.2">10uF</text>
<text x="327.1" y="118.1">104</text>
<text x="328.1" y="114.6">C7</text>
<text x="24.1" y="125.1">LED9</text>
<text x="49.9" y="123.4">R17</text>
<text x="57.3" y="123.3">1k</text>
<text x="92" y="125.1">LED25</text>
<text x="122.2" y="123.3">R33</text>
<text x="129.6" y="123.3">1k</text>
<text x="172.5" y="125.1">R1</text>
<text x="171.8" y="130">10k</text>
<text x="314.7" y="130.4">R37</text>
<text x="23.2" y="133.9">LED10</text>
<text x="49.9" y="132.2">R16</text>
<text x="57.3" y="132.2">1k</text>
<text x="92" y="133.9">LED26</text>
<text x="122.2" y="132.2">R32</text>
<text x="129.6" y="132.2">1k</text>
<text x="314.7" y="133.6">10k</text>
<text x="342.9" y="137.1">100k</text>
<text x="342.9" y="133.9">R36</text>
<text x="23.3" y="142.8">LED11</text>
<text x="49.9" y="141">R14</text>
<text x="57.3" y="141">1k</text>
<text x="92" y="142.7">LED27</text>
<text x="122.2" y="141">R30</text>
<text x="129.6" y="141">1k</text>
<text x="49.9" y="149.8">R15</text>
<text x="57.3" y="149.8">1k</text>
<text x="122.2" y="149.8">R31</text>
<text x="129.6" y="149.8">1k</text>
<text x="23.2" y="151.6">LED12</text>
<text x="92" y="151.6">LED28</text>
<text x="23.2" y="160.4">LED13</text>
<text x="49.9" y="158.6">R10</text>
<text x="57.3" y="158.6">1k</text>
<text x="92" y="160.4">LED29</text>
<text x="122.2" y="158.6">R26</text>
<text x="129.6" y="158.6">1k</text>
<text x="334.8" y="160.4">Q2</text>
<text x="349.1" y="156.9">R35</text>
<text x="355.6" y="156.9">10k</text>
<text x="50" y="167.4">R11</text>
<text x="57.3" y="167.4">1k</text>
<text x="122.2" y="167.4">R27</text>
<text x="129.6" y="167.4">1k</text>
<text x="314.7" y="163.5">2N3904(SOT-23)</text>
<text x="382.8" y="167.4">C10</text>
<text x="23.2" y="169.2">LED14</text>
<text x="92" y="169.2">LED30</text>
<text x="218.5" y="171">X1</text>
<text x="360.4" y="172.7">R34</text>
<text x="382.8" y="170.6">104</text>
<text x="23.2" y="178">LED15</text>
<text x="49.9" y="176.2">R13</text>
<text x="57.3" y="176.2">1k</text>
<text x="92" y="178">LED31</text>
<text x="122.2" y="176.2">R29</text>
<text x="129.6" y="176.2">1k</text>
<text x="212.9" y="174.5">11.0592MHZ</text>
<text x="359.3" y="175.9">100k</text>
<text x="49.9" y="185.1">R12</text>
<text x="57.3" y="185.1">1k</text>
<text x="122.2" y="185.1">R28</text>
<text x="129.6" y="185.1">1k</text>
<text x="23.2" y="186.9">LED16</text>
<text x="92" y="186.8">LED32</text>
<text x="217" y="190.1">22pF</text>
<text x="217" y="186.8">C1</text>
<text x="231.1" y="190.1">22pF</text>
<text x="231.1" y="186.8">C2</text>
<text x="343.6" y="202">TTP223N-HA6</text>
<text x="343.6" y="198.9">U3</text>
<text x="386.3" y="221.8">104</text>
<text x="386.3" y="218.6">C8</text>
<text x="321" y="227.1">22pF</text>
<text x="321" y="223.9">C9</text>
<text x="295.3" y="232">touch</text>
<text x="295.3" y="228.8">U4</text>
</g>
<g font-size="3.2" fill="#00f">
<text x="67.7" y="54.3">P07</text>
<text x="138.3" y="54.3">P30</text>
<text x="178.9" y="57.8">+5VOUT</text>
<text x="195.5" y="58.3">1</text>
<text x="200" y="59.8">1</text>
<text x="67.7" y="63.1">P06</text>
<text x="138.3" y="63.1">P31</text>
<text x="178.9" y="61.3">P31</text>
<text x="178.9" y="64.9">P30</text>
<text x="195.5" y="61.9">2</text>
<text x="195.5" y="65.4">3</text>
<text x="200" y="63.3">2</text>
<text x="299" y="60.1">B9</text>
<text x="299" y="63.6">A5</text>
<text x="306.5" y="61.9">VBUS</text>
<text x="306.5" y="65.4">CC1</text>
<text x="321.2" y="65.1">EH</text>
<text x="328.1" y="63.6">7</text>
<text x="67.7" y="71.9">P05</text>
<text x="138.3" y="71.9">P32</text>
<text x="178.9" y="68.4">GND</text>
<text x="195.5" y="68.9">4</text>
<text x="200" y="66.8">3</text>
<text x="200" y="70.3">4</text>
<text x="299" y="67.2">B5</text>
<text x="299" y="70.7">A9</text>
<text x="306.5" y="68.9">CC2</text>
<text x="306.5" y="72.5">VBUS</text>
<text x="67.7" y="80.8">P04</text>
<text x="138.3" y="80.8">P33</text>
<text x="67.7" y="89.6">P03</text>
<text x="138.3" y="89.6">P34</text>
<text x="67.7" y="98.4">P02</text>
<text x="138.3" y="98.4">P35</text>
<text x="209.5" y="97.3" transform="rotate(-90 209.5 97.3)">44 P14</text>
<text x="213.1" y="97.3" transform="rotate(-90 213.1 97.3)">43 P13</text>
<text x="216.6" y="97.3" transform="rotate(-90 216.6 97.3)">42 P12</text>
<text x="220.1" y="97.3" transform="rotate(-90 220.1 97.3)">41 P11</text>
<text x="223.7" y="97.3" transform="rotate(-90 223.7 97.3)">40 P10</text>
<text x="227.2" y="97.3" transform="rotate(-90 227.2 97.3)">39 P42</text>
<text x="234.2" y="97.3" transform="rotate(-90 234.2 97.3)">37 P00</text>
<text x="237.8" y="97.3" transform="rotate(-90 237.8 97.3)">36 P01</text>
<text x="241.3" y="97.3" transform="rotate(-90 241.3 97.3)">35 P02</text>
<text x="244.8" y="97.3" transform="rotate(-90 244.8 97.3)">34 P03</text>
<text x="67.7" y="107.2">P01</text>
<text x="138.3" y="107.2">P36</text>
<text x="184.2" y="107.2">P15</text>
<text x="191.8" y="107.7">1</text>
<text x="210.6" y="105.9" transform="rotate(-90 210.6 105.9)">P1.4</text>
<text x="214.1" y="105.9" transform="rotate(-90 214.1 105.9)">P1.3</text>
<text x="217.7" y="105.9" transform="rotate(-90 217.7 105.9)">P1.2</text>
<text x="235.3" y="105.9" transform="rotate(-90 235.3 105.9)">P0.0</text>
<text x="238.8" y="105.9" transform="rotate(-90 238.8 105.9)">P0.1</text>
<text x="242.4" y="105.9" transform="rotate(-90 242.4 105.9)">P0.2</text>
<text x="245.9" y="105.9" transform="rotate(-90 245.9 105.9)">P0.3</text>
<text x="252.4" y="107.7">33 P04</text>
<text x="348.2" y="103.7">D</text>
<text x="184.2" y="110.7">P16</text>
<text x="191.8" y="111.3">2</text>
<text x="195.3" y="109.5">P1.5</text>
<text x="195.3" y="113">P1.6</text>
<text x="224.7" y="111.3" transform="rotate(-90 224.7 111.3)">T2/P1.0</text>
<text x="243.8" y="113">P0.5</text>
<text x="243.8" y="109.5">P0.4</text>
<text x="252.4" y="111.3">32 P05</text>
<text x="339.5" y="112.7" transform="rotate(-90 339.5 112.7)">G</text>
<text x="67.7" y="116">P00</text>
<text x="138.3" y="116">P37</text>
<text x="184.2" y="114.3">P17</text>
<text x="191.8" y="114.8">3</text>
<text x="191.8" y="118.3">4</text>
<text x="195.3" y="116.6">P1.7</text>
<text x="221.2" y="115.5" transform="rotate(-90 221.2 115.5)">P1.1/T2EX</text>
<text x="228.2" y="117.6" transform="rotate(-90 228.2 117.6)">P4.2/INT3#</text>
<text x="243.8" y="116.6">P0.6</text>
<text x="252.4" y="118.3">30 P07</text>
<text x="252.4" y="114.8">31 P06</text>
<text x="67.7" y="124.8">P10</text>
<text x="138.3" y="124.8">P20</text>
<text x="184.2" y="124.8">P43</text>
<text x="184.2" y="121.3">P30</text>
<text x="191.8" y="121.8">5</text>
<text x="191.8" y="125.4">6</text>
<text x="195.3" y="120.1">RST</text>
<text x="195.3" y="123.6">RXD/P3.0</text>
<text x="235.6" y="123.6">EA#/P4.6</text>
<text x="243.8" y="120.1">P0.7</text>
<text x="252.4" y="125.4">28 P41</text>
<text x="252.4" y="121.8">29</text>
<text x="184.2" y="128.4">P31</text>
<text x="184.2" y="131.9">P32</text>
<text x="191.8" y="128.9">7</text>
<text x="195.3" y="127.1">P4.3/INT2#</text>
<text x="195.3" y="130.7">TXD/P3.1</text>
<text x="236.4" y="130.7">ALE/P4.5</text>
<text x="243.8" y="127.1">P4.1</text>
<text x="252.4" y="128.9">27 P45</text>
<text x="67.7" y="133.7">P11</text>
<text x="138.3" y="133.7">P21</text>
<text x="184.2" y="135.4">P33</text>
<text x="191.8" y="132.4">8</text>
<text x="191.8" y="136">9</text>
<text x="195.3" y="134.2">INT0#/P3.2</text>
<text x="195.3" y="137.7">INT1#/P3.3</text>
<text x="231.3" y="134.2">PSEN#/P4.4</text>
<text x="243.8" y="137.7">P2.7</text>
<text x="252.4" y="136">25 P27</text>
<text x="252.4" y="132.4">26 P44</text>
<text x="67.7" y="142.5">P12</text>
<text x="138.3" y="142.5">P22</text>
<text x="184.2" y="139">P34</text>
<text x="184.2" y="142.5">P35</text>
<text x="189.8" y="139.5">10</text>
<text x="189.8" y="143">11</text>
<text x="195.3" y="141.3">T0/P3.4</text>
<text x="243.8" y="141.3">P2.6</text>
<text x="252.4" y="143">23 P25</text>
<text x="252.4" y="139.5">24 P26</text>
<text x="195.3" y="144.8">T1/P3.5</text>
<text x="243.8" y="144.8">P2.5</text>
<text x="67.7" y="151.3">P13</text>
<text x="138.3" y="151.3">P23</text>
<text x="212.7" y="154.7" transform="rotate(-90 212.7 154.7)">P3.6/WR#</text>
<text x="216.3" y="154.7" transform="rotate(-90 216.3 154.7)">P3.7/RD#</text>
<text x="219.8" y="154.7" transform="rotate(-90 219.8 154.7)">XTAL2</text>
<text x="223.3" y="154.7" transform="rotate(-90 223.3 154.7)">XTAL1</text>
<text x="230.4" y="154.7" transform="rotate(-90 230.4 154.7)">P4.0</text>
<text x="233.9" y="154.7" transform="rotate(-90 233.9 154.7)">P2.0</text>
<text x="237.4" y="154.7" transform="rotate(-90 237.4 154.7)">P2.1</text>
<text x="240.9" y="154.7" transform="rotate(-90 240.9 154.7)">P2.2</text>
<text x="244.5" y="154.7" transform="rotate(-90 244.5 154.7)">P2.3</text>
<text x="248" y="154.7" transform="rotate(-90 248 154.7)">P2.4</text>
<text x="67.7" y="160.1">P14</text>
<text x="138.3" y="160.1">P24</text>
<text x="211.3" y="159.6" transform="rotate(-90 211.3 159.6)">12</text>
<text x="214.8" y="159.6" transform="rotate(-90 214.8 159.6)">13</text>
<text x="218.4" y="159.6" transform="rotate(-90 218.4 159.6)">14</text>
<text x="221.9" y="159.6" transform="rotate(-90 221.9 159.6)">15</text>
<text x="229" y="159.6" transform="rotate(-90 229 159.6)">17</text>
<text x="232.5" y="159.6" transform="rotate(-90 232.5 159.6)">18</text>
<text x="236" y="159.6" transform="rotate(-90 236 159.6)">19</text>
<text x="239.5" y="159.6" transform="rotate(-90 239.5 159.6)">20</text>
<text x="243.1" y="159.6" transform="rotate(-90 243.1 159.6)">21</text>
<text x="246.6" y="159.6" transform="rotate(-90 246.6 159.6)">22</text>
<text x="385.2" y="158.4">OUT</text>
<text x="210.8" y="165.6" transform="rotate(-90 210.8 165.6)">P36</text>
<text x="214.3" y="165.6" transform="rotate(-90 214.3 165.6)">P37</text>
<text x="224.9" y="167.3" transform="rotate(-90 224.9 167.3)">GND 16</text>
<text x="228.4" y="165.6" transform="rotate(-90 228.4 165.6)">P40</text>
<text x="232" y="165.6" transform="rotate(-90 232 165.6)">P20</text>
<text x="235.5" y="165.6" transform="rotate(-90 235.5 165.6)">P21</text>
<text x="239" y="165.6" transform="rotate(-90 239 165.6)">P22</text>
<text x="242.5" y="165.6" transform="rotate(-90 242.5 165.6)">P23</text>
<text x="246.1" y="165.6" transform="rotate(-90 246.1 165.6)">P24</text>
<text x="67.7" y="168.9">P15</text>
<text x="138.3" y="168.9">P25</text>
<text x="67.7" y="177.8">P16</text>
<text x="138.3" y="177.8">P26</text>
<text x="67.7" y="186.6">P17</text>
<text x="138.3" y="186.6">P27</text>
<text x="320" y="206">OUT 1</text>
<text x="332.3" y="207.9">Q</text>
<text x="352.5" y="207.9">TOB</text>
<text x="361.6" y="206.5">6</text>
<text x="367.6" y="209.5">VDD</text>
<text x="323.5" y="213">I</text>
<text x="327.8" y="210">2</text>
<text x="327.8" y="213.6">3</text>
<text x="332.3" y="211.5">VS</text>
<text x="332.3" y="215">I</text>
<text x="350.6" y="215">AHLB</text>
<text x="352.1" y="211.5">VDD</text>
<text x="361.6" y="213.6">4</text>
<text x="361.6" y="210">5</text>
<text x="369.4" y="213">AHLB</text>
<text x="283.6" y="219.2" transform="rotate(-90 283.6 219.2)">1</text>
<text x="285" y="223.7" transform="rotate(-90 285 223.7)">1</text>
</g>
<g font-size="3.2">
<text x="297" y="56.6">B12</text>
<text x="306.5" y="58.3">GND</text>
<text x="297" y="74.2">A12</text>
<text x="306.5" y="76">GND</text>
<text x="226.8" y="154.7" transform="rotate(-90 226.8 154.7)">GND</text>
</g>
<g font-size="3.2" fill="#f00">
<text x="230.7" y="97.3" transform="rotate(-90 230.7 97.3)">38 +5VOUT</text>
<text x="231.8" y="105.4" transform="rotate(-90 231.8 105.4)">VCC</text>
</g>
</svg>
